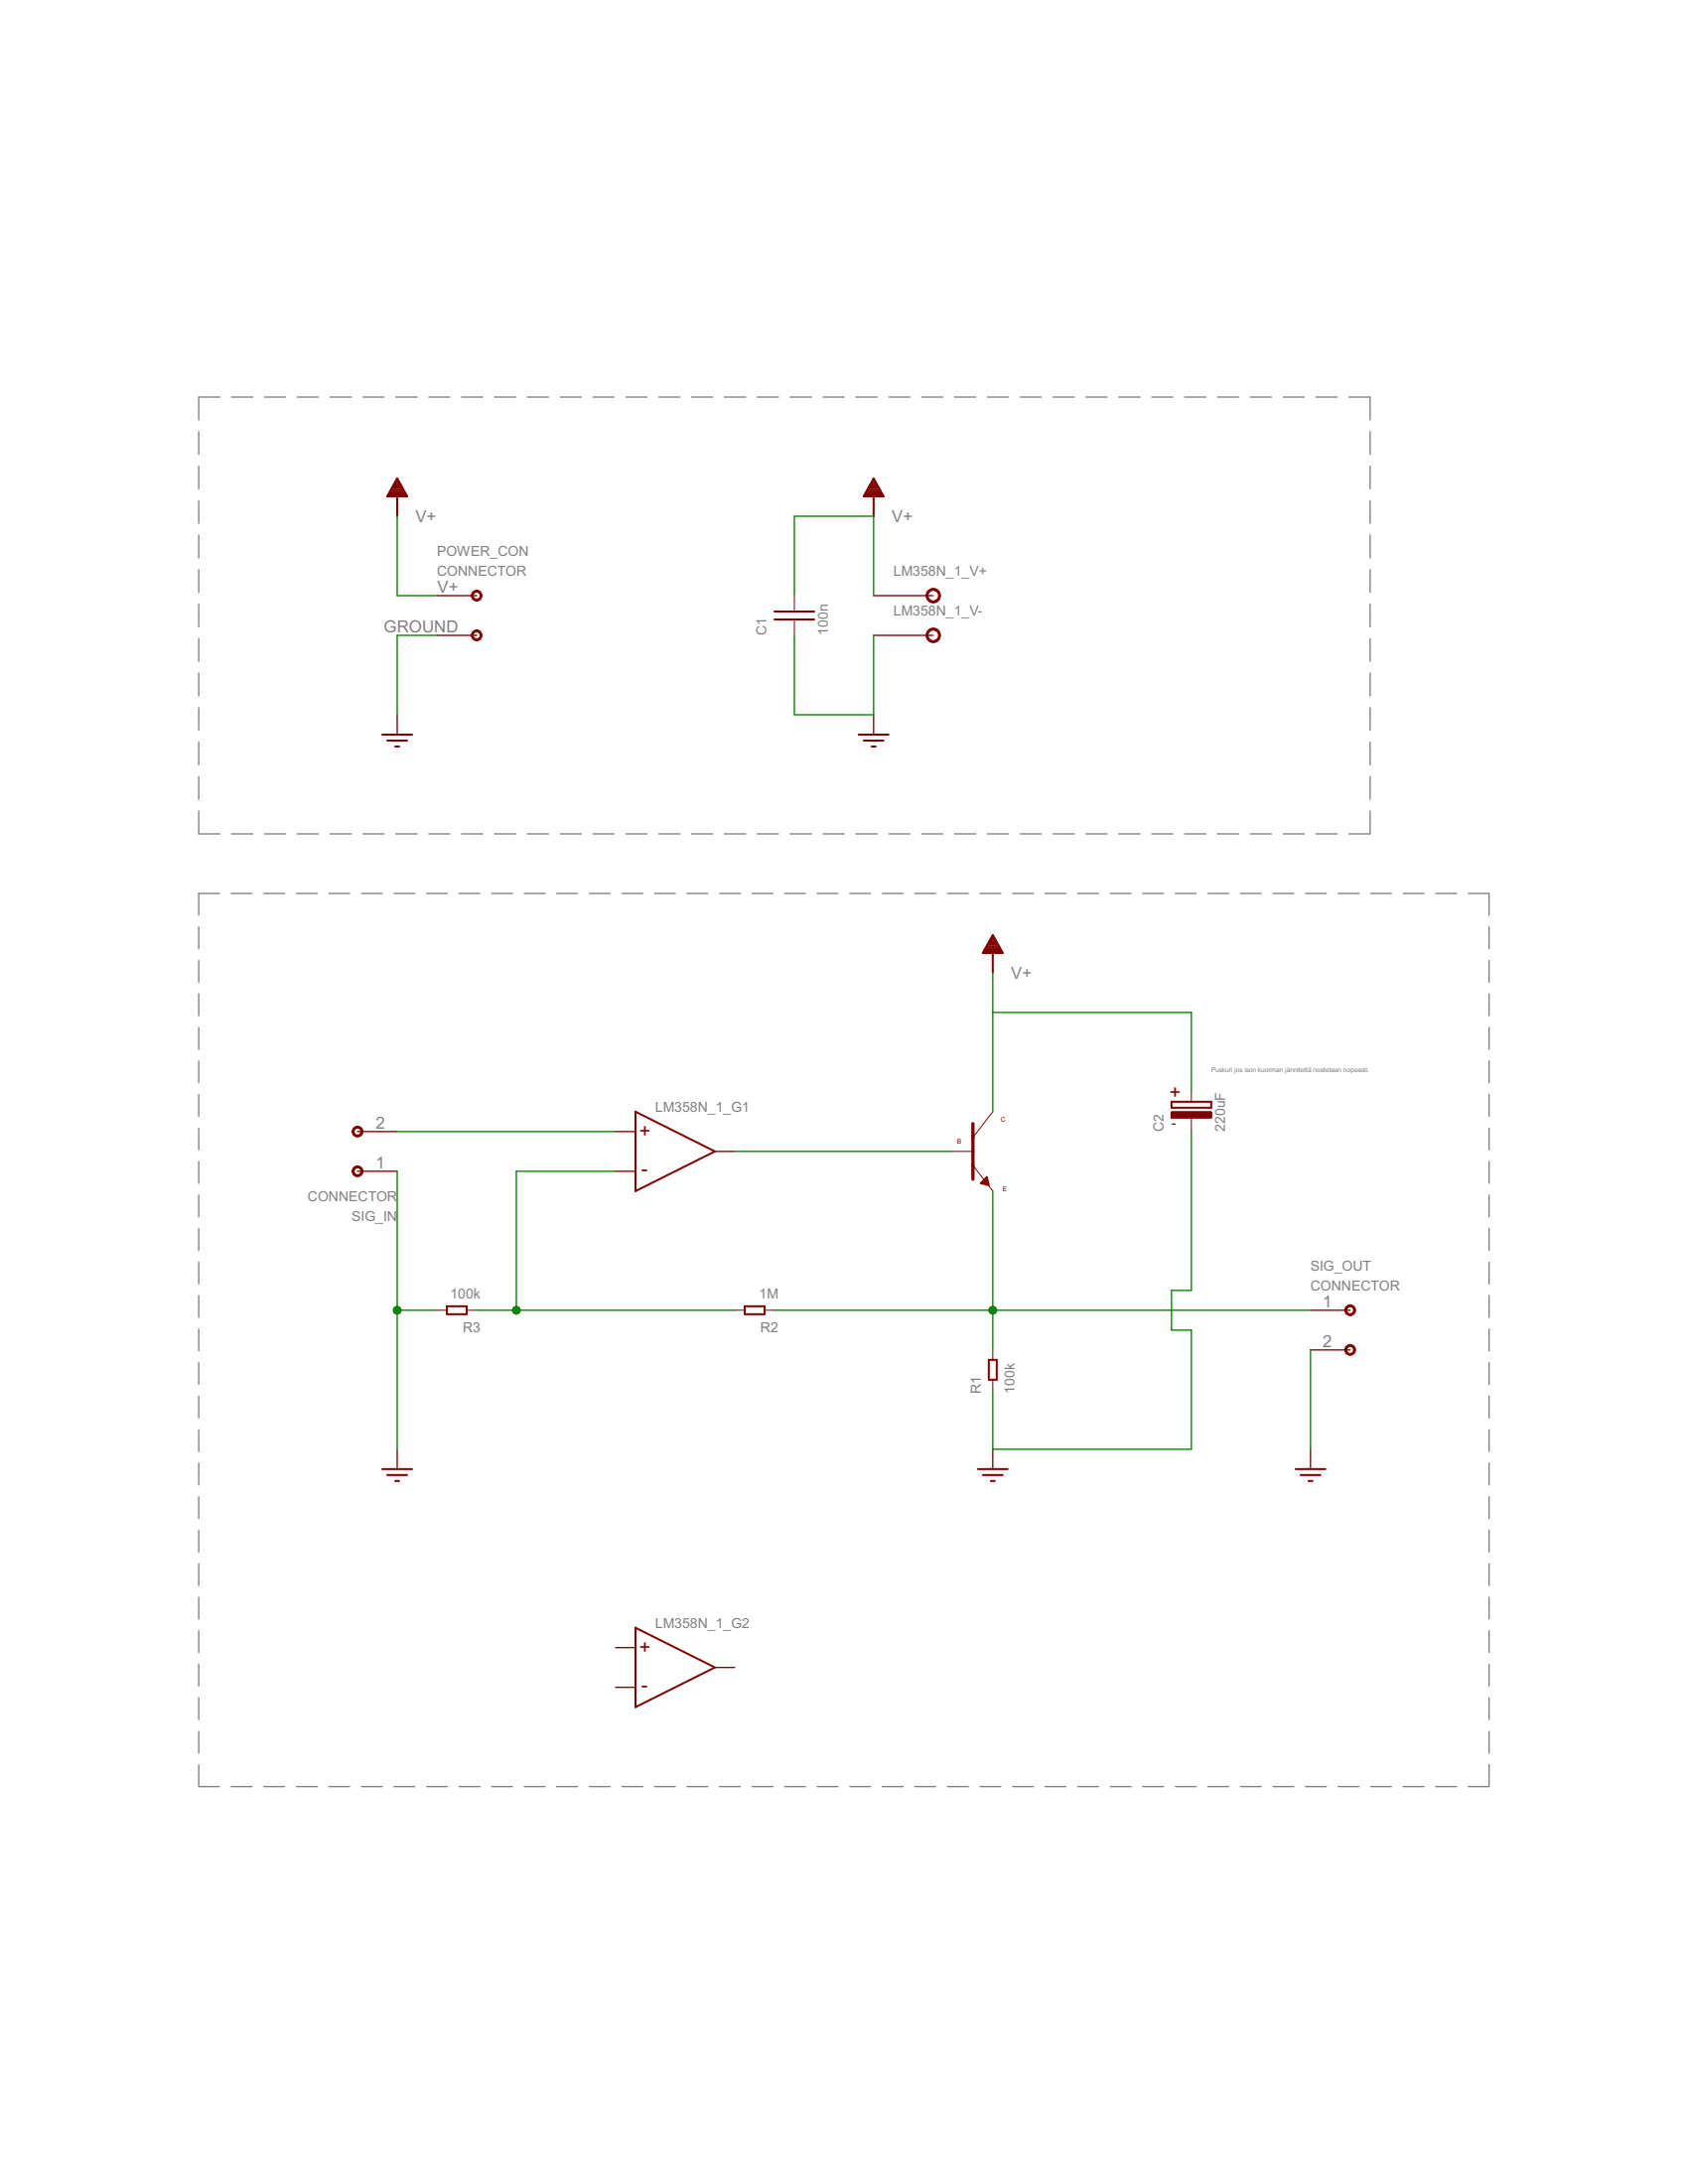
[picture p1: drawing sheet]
<svg xmlns="http://www.w3.org/2000/svg" width="216mm" height="279mm" viewBox="0 0 216 279" stroke-linecap="round" stroke-linejoin="round" font-family="sans-serif">
<g fill="#808080" stroke="#808080" stroke-width=".17">
<path d="M25.4 106.7h2.7z"/>
<path d="M29.6 106.7h2.7z"/>
<path d="M33.8 106.7h2.7z"/>
<path d="M38 106.7h2.7z"/>
<path d="M42.2 106.7h2.7z"/>
<path d="M46.4 106.7h2.7z"/>
<path d="M50.6 106.7h2.7z"/>
<path d="M54.8 106.7h2.7z"/>
<path d="M59 106.7h2.7z"/>
<path d="M63.2 106.7h2.8z"/>
<path d="M67.4 106.7h2.7z"/>
<path d="M71.6 106.7h2.8z"/>
<path d="M75.9 106.7h2.6z"/>
<path d="M80.1 106.7h2.7z"/>
<path d="M84.3 106.7h2.7z"/>
<path d="M88.5 106.7h2.7z"/>
<path d="M92.7 106.7h2.7z"/>
<path d="M96.9 106.7h2.7z"/>
<path d="M101.1 106.7h2.7z"/>
<path d="M105.3 106.7h2.7z"/>
<path d="M109.5 106.7h2.7z"/>
<path d="M113.7 106.7h2.7z"/>
<path d="M117.9 106.7h2.7z"/>
<path d="M122.1 106.7h2.7z"/>
<path d="M126.3 106.7h2.7z"/>
<path d="M130.5 106.7h2.7z"/>
<path d="M134.7 106.7h2.7z"/>
<path d="M138.9 106.7h2.7z"/>
<path d="M143.1 106.7h2.7z"/>
<path d="M147.3 106.7h2.7z"/>
<path d="M151.5 106.7h2.7z"/>
<path d="M155.7 106.7h2.7z"/>
<path d="M159.9 106.7h2.7z"/>
<path d="M164.1 106.7h2.7z"/>
<path d="M168.3 106.7h2.7z"/>
<path d="M172.5 106.7h2.7z"/>
<path d="M175.2 103.8v2.9z"/>
<path d="M175.2 99.4v2.9z"/>
<path d="M175.2 94.9v3z"/>
<path d="M175.2 90.5v2.9z"/>
<path d="M175.2 86.1v2.9z"/>
<path d="M175.2 81.7v2.9z"/>
<path d="M175.2 77.3v2.9z"/>
<path d="M175.2 72.9v2.9z"/>
<path d="M175.2 68.5v2.9z"/>
<path d="M175.2 64.1v2.9z"/>
<path d="M175.2 59.6v2.9z"/>
<path d="M175.2 55.2v2.9z"/>
<path d="M175.2 50.8v2.9z"/>
<path d="M172.5 50.8h2.7z"/>
<path d="M168.3 50.8h2.7z"/>
<path d="M164.1 50.8h2.7z"/>
<path d="M159.9 50.8h2.7z"/>
<path d="M155.7 50.8h2.7z"/>
<path d="M151.5 50.8h2.7z"/>
<path d="M147.3 50.8h2.7z"/>
<path d="M143.1 50.8h2.7z"/>
<path d="M138.9 50.8h2.7z"/>
<path d="M134.7 50.8h2.7z"/>
<path d="M130.5 50.8h2.7z"/>
<path d="M126.3 50.8h2.7z"/>
<path d="M122.1 50.8h2.7z"/>
<path d="M117.9 50.8h2.7z"/>
<path d="M113.7 50.8h2.7z"/>
<path d="M109.5 50.8h2.7z"/>
<path d="M105.3 50.8h2.7z"/>
<path d="M101.1 50.8h2.7z"/>
<path d="M96.9 50.8h2.7z"/>
<path d="M92.7 50.8h2.7z"/>
<path d="M88.5 50.8h2.7z"/>
<path d="M84.3 50.8h2.7z"/>
<path d="M80.1 50.8h2.7z"/>
<path d="M75.9 50.8h2.6z"/>
<path d="M71.6 50.8h2.8z"/>
<path d="M67.4 50.8h2.7z"/>
<path d="M63.2 50.8h2.8z"/>
<path d="M59 50.8h2.7z"/>
<path d="M54.8 50.8h2.7z"/>
<path d="M50.6 50.8h2.7z"/>
<path d="M46.4 50.8h2.7z"/>
<path d="M42.2 50.8h2.7z"/>
<path d="M38 50.8h2.7z"/>
<path d="M33.8 50.8h2.7z"/>
<path d="M29.6 50.8h2.7z"/>
<path d="M25.4 50.8h2.7z"/>
<path d="M25.4 50.8v2.9z"/>
<path d="M25.4 55.2v2.9z"/>
<path d="M25.4 59.6v2.9z"/>
<path d="M25.4 64.1v2.9z"/>
<path d="M25.4 68.5v2.9z"/>
<path d="M25.4 72.9v2.9z"/>
<path d="M25.4 77.3v2.9z"/>
<path d="M25.4 81.7v2.9z"/>
<path d="M25.4 86.1v2.9z"/>
<path d="M25.4 90.5v2.9z"/>
<path d="M25.4 94.9v3z"/>
<path d="M25.4 99.4v2.9z"/>
<path d="M25.4 103.8v2.9z"/>
<path d="M25.4 114.3h2.7z"/>
<path d="M29.6 114.3h2.6z"/>
<path d="M33.7 114.3h2.7z"/>
<path d="M37.9 114.3h2.7z"/>
<path d="M42.1 114.3h2.6z"/>
<path d="M46.2 114.3h2.7z"/>
<path d="M50.4 114.3h2.7z"/>
<path d="M54.6 114.3h2.6z"/>
<path d="M58.7 114.3h2.7z"/>
<path d="M62.9 114.3h2.7z"/>
<path d="M67.1 114.3h2.6z"/>
<path d="M71.2 114.3h2.7z"/>
<path d="M75.4 114.3h2.6z"/>
<path d="M79.5 114.3h2.7z"/>
<path d="M83.7 114.3h2.7z"/>
<path d="M87.9 114.3h2.6z"/>
<path d="M92 114.3h2.7z"/>
<path d="M96.2 114.3h2.7z"/>
<path d="M100.4 114.3h2.6z"/>
<path d="M104.5 114.3h2.7z"/>
<path d="M108.7 114.3h2.7z"/>
<path d="M112.9 114.3h2.6z"/>
<path d="M117 114.3h2.7z"/>
<path d="M121.2 114.3h2.6z"/>
<path d="M125.3 114.3h2.7z"/>
<path d="M129.5 114.3h2.7z"/>
<path d="M133.7 114.3h2.6z"/>
<path d="M137.8 114.3h2.7z"/>
<path d="M142 114.3h2.7z"/>
<path d="M146.2 114.3h2.6z"/>
<path d="M150.3 114.3h2.7z"/>
<path d="M154.5 114.3h2.7z"/>
<path d="M158.7 114.3h2.6z"/>
<path d="M162.8 114.3h2.7z"/>
<path d="M167 114.3h2.7z"/>
<path d="M171.2 114.3h2.6z"/>
<path d="M175.3 114.3h2.7z"/>
<path d="M179.5 114.3h2.6z"/>
<path d="M183.6 114.3h2.7z"/>
<path d="M187.8 114.3h2.7z"/>
<path d="M190.5 114.3v2.8z"/>
<path d="M190.5 118.6v2.8z"/>
<path d="M190.5 122.9v2.7z"/>
<path d="M190.5 127.1v2.8z"/>
<path d="M190.5 131.4v2.8z"/>
<path d="M190.5 135.7v2.8z"/>
<path d="M190.5 140v2.8z"/>
<path d="M190.5 144.3v2.8z"/>
<path d="M190.5 148.6v2.8z"/>
<path d="M190.5 152.9v2.8z"/>
<path d="M190.5 157.2v2.8z"/>
<path d="M190.5 161.5v2.8z"/>
<path d="M190.5 165.7v2.8z"/>
<path d="M190.5 170v2.8z"/>
<path d="M190.5 174.3v2.8z"/>
<path d="M190.5 178.6v2.8z"/>
<path d="M190.5 182.9v2.8z"/>
<path d="M190.5 187.2v2.8z"/>
<path d="M190.5 191.5v2.8z"/>
<path d="M190.5 195.7v2.8z"/>
<path d="M190.5 200v2.8z"/>
<path d="M190.5 204.3v2.8z"/>
<path d="M190.5 208.6v2.8z"/>
<path d="M190.5 212.9v2.8z"/>
<path d="M190.5 217.2v2.8z"/>
<path d="M190.5 221.5v2.8z"/>
<path d="M190.5 225.8v2.8z"/>
<path d="M187.8 228.6h2.7z"/>
<path d="M183.6 228.6h2.7z"/>
<path d="M179.5 228.6h2.6z"/>
<path d="M175.3 228.6h2.7z"/>
<path d="M171.2 228.6h2.6z"/>
<path d="M167 228.6h2.7z"/>
<path d="M162.8 228.6h2.7z"/>
<path d="M158.7 228.6h2.6z"/>
<path d="M154.5 228.6h2.7z"/>
<path d="M150.3 228.6h2.7z"/>
<path d="M146.2 228.6h2.6z"/>
<path d="M142 228.6h2.7z"/>
<path d="M137.8 228.6h2.7z"/>
<path d="M133.7 228.6h2.6z"/>
<path d="M129.5 228.6h2.7z"/>
<path d="M125.3 228.6h2.7z"/>
<path d="M121.2 228.6h2.6z"/>
<path d="M117 228.6h2.7z"/>
<path d="M112.9 228.6h2.6z"/>
<path d="M108.7 228.6h2.7z"/>
<path d="M104.5 228.6h2.7z"/>
<path d="M100.4 228.6h2.6z"/>
<path d="M96.2 228.6h2.7z"/>
<path d="M92 228.6h2.7z"/>
<path d="M87.9 228.6h2.6z"/>
<path d="M83.7 228.6h2.7z"/>
<path d="M79.5 228.6h2.7z"/>
<path d="M75.4 228.6h2.6z"/>
<path d="M71.2 228.6h2.7z"/>
<path d="M67.1 228.6h2.6z"/>
<path d="M62.9 228.6h2.7z"/>
<path d="M58.7 228.6h2.7z"/>
<path d="M54.6 228.6h2.6z"/>
<path d="M50.4 228.6h2.7z"/>
<path d="M46.2 228.6h2.7z"/>
<path d="M42.1 228.6h2.6z"/>
<path d="M37.9 228.6h2.7z"/>
<path d="M33.7 228.6h2.7z"/>
<path d="M29.6 228.6h2.6z"/>
<path d="M25.4 228.6h2.7z"/>
<path d="M25.4 225.8v2.8z"/>
<path d="M25.4 221.5v2.8z"/>
<path d="M25.4 217.2v2.8z"/>
<path d="M25.4 212.9v2.8z"/>
<path d="M25.4 208.6v2.8z"/>
<path d="M25.4 204.3v2.8z"/>
<path d="M25.4 200v2.8z"/>
<path d="M25.4 195.8v2.7z"/>
<path d="M25.4 191.5v2.8z"/>
<path d="M25.4 187.2v2.8z"/>
<path d="M25.4 182.9v2.8z"/>
<path d="M25.4 178.6v2.8z"/>
<path d="M25.4 174.3v2.8z"/>
<path d="M25.4 170v2.8z"/>
<path d="M25.4 165.8v2.7z"/>
<path d="M25.4 161.5v2.8z"/>
<path d="M25.4 157.2v2.8z"/>
<path d="M25.4 152.9v2.8z"/>
<path d="M25.4 148.6v2.8z"/>
<path d="M25.4 144.3v2.8z"/>
<path d="M25.4 140v2.8z"/>
<path d="M25.4 135.7v2.8z"/>
<path d="M25.4 131.4v2.8z"/>
<path d="M25.4 127.1v2.8z"/>
<path d="M25.4 122.9v2.8z"/>
<path d="M25.4 118.6v2.8z"/>
<path d="M25.4 114.3v2.8z"/>
</g>
<g fill="#800000" stroke="#800000" stroke-width=".25">
<path d="M81.3 152.4l10.1-5.1z"/>
<path d="M81.3 142.2l10.1 5.1z"/>
<path d="M81.3 142.2v10.2z"/>
<path d="M81.3 218.4l10.1-5.1z"/>
<path d="M81.3 208.2l10.1 5.1z"/>
<path d="M81.3 208.2v10.2z"/>
<path d="M126.5 176.5h.5z"/>
<path d="M127 176.5h.5z"/>
<path d="M127.5 174v2.5z"/>
<path d="M127 174h.5z"/>
<path d="M126.5 174h.5z"/>
<path d="M126.5 174v2.5z"/>
<path d="M97.8 167.6v.5z"/>
<path d="M97.8 167.1v.5z"/>
<path d="M95.2 167.1h2.6z"/>
<path d="M95.2 167.1v.5z"/>
<path d="M95.2 167.6v.5z"/>
<path d="M95.2 168.1h2.6z"/>
<path d="M59.7 167.6v.5z"/>
<path d="M59.7 167.1v.5z"/>
<path d="M57.1 167.1h2.6z"/>
<path d="M57.1 167.1v.5z"/>
<path d="M57.1 167.6v.5z"/>
<path d="M57.1 168.1h2.6z"/>
<path d="M48.9 187.9h3.8z"/>
<path d="M49.5 188.7h2.6z"/>
<path d="M50.5 189.5h.6z"/>
<path d="M50.8 63.5v2.5z"/>
<path d="M49.5 63.5h2.6z"/>
<path d="M50.8 61.2l-1.3 2.3z"/>
<path d="M50.8 61.2l1.3 2.3z"/>
<path d="M49.6 63.3h2.4z"/>
<path d="M49.8 63.1h2.1z"/>
<path d="M49.9 62.9h1.8z"/>
<path d="M50 62.7h1.6z"/>
<path d="M50.1 62.4h1.4z"/>
<path d="M50.2 62.2h1.2z"/>
<path d="M50.4 62h.8z"/>
<path d="M50.5 61.8h.6z"/>
<path d="M50.6 61.6h.4z"/>
<path d="M50.7 61.3h.2z"/>
<path d="M48.9 94h3.8z"/>
<path d="M49.5 94.7h2.6z"/>
<path d="M50.5 95.5h.6z"/>
<path d="M125.1 187.9h3.8z"/>
<path d="M125.7 188.7h2.5z"/>
<path d="M126.7 189.5h.5z"/>
<path d="M127 121.9v2.5z"/>
<path d="M125.7 121.9h2.5z"/>
<path d="M127 119.6l-1.3 2.3z"/>
<path d="M127 119.6l1.2 2.3z"/>
<path d="M125.8 121.8h2.4z"/>
<path d="M125.9 121.5h2.1z"/>
<path d="M126 121.3h1.9z"/>
<path d="M126.2 121.1h1.6z"/>
<path d="M126.3 120.9h1.4z"/>
<path d="M126.4 120.6h1.2z"/>
<path d="M126.5 120.4h.9z"/>
<path d="M126.7 120.2h.6z"/>
<path d="M126.8 120h.4z"/>
<path d="M126.9 119.8h.2z"/>
<path d="M165.7 187.9h3.8z"/>
<path d="M166.3 188.7h2.6z"/>
<path d="M167.4 189.5h.5z"/>
<path d="M111.7 63.5v2.5z"/>
<path d="M110.5 63.5h2.5z"/>
<path d="M111.7 61.2l-1.2 2.3z"/>
<path d="M111.7 61.2l1.3 2.3z"/>
<path d="M110.6 63.3h2.3z"/>
<path d="M110.7 63.1h2.1z"/>
<path d="M110.8 62.9h1.9z"/>
<path d="M110.9 62.7h1.7z"/>
<path d="M111.1 62.4h1.3z"/>
<path d="M111.2 62.2h1.1z"/>
<path d="M111.3 62h.9z"/>
<path d="M111.4 61.8h.7z"/>
<path d="M111.6 61.6h.3z"/>
<path d="M111.7 61.3h.1z"/>
<path d="M109.8 94h3.8z"/>
<path d="M110.5 94.7h2.5z"/>
<path d="M111.5 95.5h.5z"/>
<path d="M99.1 78.2h2.5z"/>
<path d="M101.6 78.2h2.5z"/>
<path d="M101.6 79.2h2.5z"/>
<path d="M99.1 79.2h2.5z"/>
<path d="M149.8 141.7h5.1z"/>
<path d="M149.8 140.9v.8z"/>
<path d="M149.8 140.9h2.6z"/>
<path d="M152.4 140.9h2.5z"/>
<path d="M154.9 140.9v.8z"/>
<path d="M149.8 143h5.1z"/>
<path d="M154.9 142.3v.6z"/>
<path d="M149.8 142.3h5.1z"/>
<path d="M149.8 142.3v.7z"/>
<path d="M126.2 150.6l.3 1z"/>
<path d="M126.2 150.6l-.7 .8z"/>
<path d="M125.5 151.4l1 .2z"/>
</g>
<g fill="#800000" stroke="#800000" stroke-width=".17">
<path d="M78.7 144.8h2.6z"/>
<path d="M78.7 149.8h2.6z"/>
<path d="M91.4 147.3h2.6z"/>
<path d="M78.7 210.8h2.6z"/>
<path d="M78.7 215.9h2.6z"/>
<path d="M91.4 213.3h2.6z"/>
<path d="M111.7 76.2h7.7z"/>
<path d="M111.7 81.3h7.7z"/>
<path d="M50.8 185.4v2.5z"/>
<path d="M55.9 76.2h5.1z"/>
<path d="M55.9 81.3h5.1z"/>
<path d="M50.8 91.4v2.6z"/>
<path d="M127 185.4v2.5z"/>
<path d="M45.7 149.8h5.1z"/>
<path d="M45.7 144.8h5.1z"/>
<path d="M167.6 167.6h5.1z"/>
<path d="M167.6 172.7h5.1z"/>
<path d="M167.6 185.4v2.5z"/>
<path d="M111.7 91.4v2.6z"/>
</g>
<g fill="#800000" stroke="#800000" stroke-width=".13">
<path d="M127 176.5v1.3z"/>
<path d="M127 172.7v1.3z"/>
<path d="M97.8 167.6h1.3z"/>
<path d="M94 167.6h1.2z"/>
<path d="M59.7 167.6h1.3z"/>
<path d="M55.9 167.6h1.2z"/>
<path d="M101.6 79.2v2.1z"/>
<path d="M101.6 76.2v2z"/>
<path d="M152.4 142.7v2.1z"/>
<path d="M152.4 139.7v1.2z"/>
<path d="M127 142.2l-2.6 3.3z"/>
<path d="M124.4 149.1l2.6 3.3z"/>
<path d="M121.9 147.3h2.5z"/>
<path d="M125.7 151.4l.5-.5z"/>
<path d="M126.2 150.9v.5z"/>
<path d="M125.7 151.4h.5z"/>
<path d="M125.8 151.3h.4z"/>
<path d="M125.9 151.2h.3z"/>
<path d="M126 151.1h.2z"/>
<path d="M126.1 151h.1z"/>
<path d="M118.6 75.6a.93 .93 0 0 1 1.5 .1 .93 .93 0 0 1-.5 1.4 .93 .93 0 0 1-1.2-.9h.3a.68 .68 0 0 1 .9-.7 .68 .68 0 0 1 .2 1.2 .68 .68 0 0 1-1.1-.3v-.2h-.3z" fill-rule="evenodd"/>
<path d="M118.6 80.7a.93 .93 0 0 1 1.5 .1 .93 .93 0 0 1-.5 1.4 .93 .93 0 0 1-1.2-.9h.3a.68 .68 0 0 1 .9-.7 .68 .68 0 0 1 .2 1.1 .68 .68 0 0 1-1.1-.2v-.2h-.3z" fill-rule="evenodd"/>
<path d="M60.5 75.7a.69 .69 0 0 1 1.1 .2 .69 .69 0 0 1-.5 1 .69 .69 0 0 1-.8-.7h.2a.45 .45 0 0 1 .6-.4 .45 .45 0 0 1 .2 .7 .45 .45 0 0 1-.7-.1l-.1-.2h-.2z" fill-rule="evenodd"/>
<path d="M60.5 80.8a.69 .69 0 0 1 1.1 .1 .69 .69 0 0 1-.5 1.1 .69 .69 0 0 1-.8-.7h.2a.45 .45 0 0 1 .6-.5 .45 .45 0 0 1 .2 .8 .45 .45 0 0 1-.7-.2l-.1-.1h-.2z" fill-rule="evenodd"/>
<path d="M45.2 149.4a.69 .69 0 0 1 1.1 0 .69 .69 0 0 1-.4 1.1 .69 .69 0 0 1-.9-.7h.3a.44 .44 0 0 1 .6-.3 .44 .44 0 0 1 .1 .7 .44 .44 0 0 1-.7-.2v-.2h-.3z" fill-rule="evenodd"/>
<path d="M45.2 144.3a.69 .69 0 0 1 1.1 .1 .69 .69 0 0 1-.4 1 .69 .69 0 0 1-.9-.6h.3a.44 .44 0 0 1 .6-.4 .44 .44 0 0 1 .1 .7 .44 .44 0 0 1-.7-.2v-.1h-.3z" fill-rule="evenodd"/>
<path d="M172.2 167.2a.69 .69 0 0 1 1.1 0 .69 .69 0 0 1-.4 1.1 .69 .69 0 0 1-.9-.7h.3a.44 .44 0 0 1 .6-.4 .44 .44 0 0 1 .1 .8 .44 .44 0 0 1-.7-.2v-.2h-.3z" fill-rule="evenodd"/>
<path d="M172.2 172.2a.69 .69 0 0 1 1.1 .1 .69 .69 0 0 1-.4 1.1 .69 .69 0 0 1-.9-.7h.3a.44 .44 0 0 1 .6-.4 .44 .44 0 0 1 .1 .7 .44 .44 0 0 1-.7-.2v-.1h-.3z" fill-rule="evenodd"/>
</g>
<path d="M149.8 142.2h5.1v.8h-5.1z" fill="#800000" stroke="#800000" stroke-width=".13"/>
<g fill="#800000" stroke="#800000" stroke-width=".42">
<path d="M124.4 143.7v1.8z"/>
<path d="M124.4 145.5v1.8z"/>
<path d="M124.4 147.3v1.8z"/>
<path d="M124.4 149.1v1.8z"/>
</g>
<g fill="#008000" stroke="#008000" stroke-width=".17">
<path d="M94 147.3h27.9z"/>
<path d="M127 152.4v15.2z"/>
<path d="M127 167.6v5.1z"/>
<path d="M99.1 167.6h27.9z"/>
<path d="M127 167.6h40.6z"/>
<path d="M66 167.6h28z"/>
<path d="M61 167.6h5z"/>
<path d="M66 149.8v17.8z"/>
<path d="M66 149.8h12.7z"/>
<path d="M50.8 81.3h5.1z"/>
<path d="M50.8 81.3v10.1z"/>
<path d="M50.8 167.6v17.8z"/>
<path d="M50.8 167.6h5.1z"/>
<path d="M50.8 149.8v17.8z"/>
<path d="M127 177.8v7.6z"/>
<path d="M152.4 144.8v20.3z"/>
<path d="M149.8 165.1h2.6z"/>
<path d="M149.8 165.1v5.1z"/>
<path d="M149.8 170.2h2.6z"/>
<path d="M152.4 170.2v15.2z"/>
<path d="M127 185.4h25.4z"/>
<path d="M167.6 172.7v12.7z"/>
<path d="M111.7 81.3v10.1z"/>
<path d="M101.6 81.3v10.1z"/>
<path d="M101.6 91.4h10.1z"/>
<path d="M50.8 76.2h5.1z"/>
<path d="M50.8 66v10.2z"/>
<path d="M127 124.4v5.1z"/>
<path d="M127 129.5v12.7z"/>
<path d="M152.4 129.5v10.2z"/>
<path d="M127 129.5h25.4z"/>
<path d="M111.7 66v10.2z"/>
<path d="M101.6 66v10.2z"/>
<path d="M101.6 66h10.1z"/>
<path d="M50.8 144.8h27.9z"/>
</g>
<g fill="#008000" stroke="#008000" stroke-width=".13">
<circle cx="127" cy="167.6" r=".51"/>
<circle cx="66" cy="167.6" r=".51"/>
<circle cx="50.8" cy="167.6" r=".51"/>
</g>
<g font-size="2.8" fill="#800000">
<text x="149.6" y="140.6">+</text>
<text x="81.8" y="145.5">+</text>
<text x="82" y="150.4">-</text>
<text x="81.8" y="211.5">+</text>
<text x="82" y="216.4">-</text>
</g>
<g font-size="2.4" fill="#808080">
<text x="53.1" y="66.8">V+</text>
<text x="114.1" y="66.8">V+</text>
<text x="56" y="75.8">V+</text>
<text x="49.1" y="80.9">GROUND</text>
<text x="129.3" y="125.2">V+</text>
<text x="48.1" y="149.5">1</text>
<text x="48.1" y="144.4">2</text>
<text x="169.2" y="167.3">1</text>
<text x="169.2" y="172.3">2</text>
</g>
<g font-size="2" fill="#808080">
<text x="55.9" y="71.1">POWER_CON</text>
<text x="55.9" y="73.7">CONNECTOR</text>
<text x="114.3" y="73.7">LM358N_1_V+</text>
<text x="98" y="81.3" transform="rotate(-90 98 81.3)">C1</text>
<text x="105.9" y="81.3" transform="rotate(-90 105.9 81.3)">100n</text>
<text x="114.3" y="78.7">LM358N_1_V-</text>
<text x="83.8" y="142.2">LM358N_1_G1</text>
<text x="148.8" y="144.8" transform="rotate(-90 148.8 144.8)">C2</text>
<text x="156.7" y="144.8" transform="rotate(-90 156.7 144.8)">220uF</text>
<text x="39.4" y="153.7">CONNECTOR</text>
<text x="45" y="156.2">SIG_IN</text>
<text x="57.6" y="166.1">100k</text>
<text x="97.1" y="166.1">1M</text>
<text x="167.6" y="165.1">CONNECTOR</text>
<text x="167.6" y="162.5">SIG_OUT</text>
<text x="59.2" y="170.4">R3</text>
<text x="97.3" y="170.4">R2</text>
<text x="125.5" y="178.3" transform="rotate(-90 125.5 178.3)">R1</text>
<text x="129.8" y="178.3" transform="rotate(-90 129.8 178.3)">100k</text>
<text x="83.8" y="208.2">LM358N_1_G2</text>
</g>
<text font-size="2" fill="#800000" x="149.8" y="144.3">-</text>
<text font-size="1" fill="#808080" x="154.9" y="137.1">Puskuri jos ison kuorman jännitettä nostetaan nopeasti.</text>
<g font-size="1" fill="#800000">
<text x="128" y="143.5">C</text>
<text x="122.4" y="146.3">B</text>
<text x="128.3" y="152.4">E</text>
</g>
</svg>
